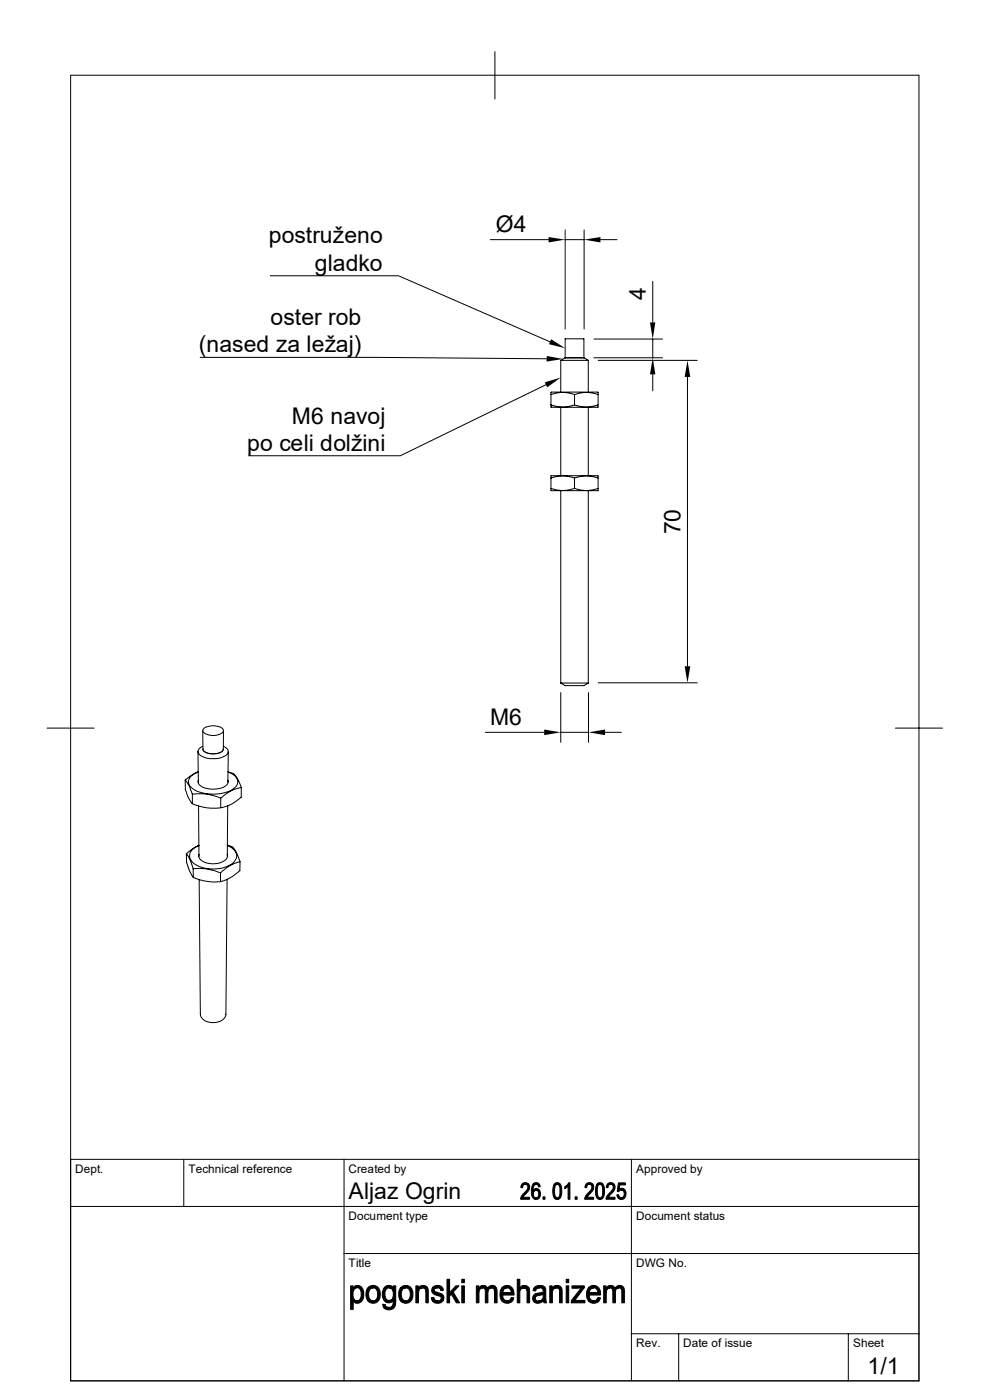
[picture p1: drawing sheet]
<svg xmlns="http://www.w3.org/2000/svg" width="210mm" height="297mm" viewBox="0 0 210 297" stroke-linecap="round" stroke-linejoin="round" font-family="sans-serif">
<g fill="none" stroke="#000" stroke-width=".21">
<path d="M15 16h179.9v276.9h-179.9zM105 11v10M57.3 58.5h27.2l32.2 14M104 50.8h12.4M119.9 48.8v21M119.9 50.8h4M123.9 48.8v21M127.4 50.8h3.5M138.5 59.7v8.7M42.5 75.8h37.5l36 .3M119 76.5h5.8M119 76.5v6.7"/>
<path d="M119.9 75.9h4M119.9 75.9v-4h4v4M119.9 75.9l-.9 .6M123.9 75.9l.9 .6M124.8 76.5v6.7M126 75.9h14.5M126 71.9h14.5M126.9 76.5h21M138.5 71.9v4M138.5 79.4v3.5M145.8 80v61.4M115.8 81.6l-30.9 15.1h-32.2"/>
<path d="M116.9 85.9l2.2 .5 2.1-.3a2.51 2.51 0 0 1 1.9 .1l1.6 .2 1.7-.4a.25 .25 0 0 1 .5 0 .25 .25 0 0 1-.2 .4h-9.7zM116.9 83.7l.1-.5h9.8l.1 .5M116.9 83.7l1.9-.4h1.6l1.5 .4M116.9 83.7v2.2M119 86.4v14.5M121.9 83.7l1.9-.4h1.5l1.6 .4M121.9 83.7v2.2M124.8 86.4v14.5M126.9 83.7v2.2M116.9 101.4l2.2-.4 1.6 .1 1.2 .3M116.9 103.6l2.1 .5 1.6-.1 1.3-.4M116.9 101.4l.1-.5 9.9 .1a.3 .3 0 0 1-.1 .4 .3 .3 0 0 1-.4-.1l-2.3-.3-2.2 .4"/>
<path d="M116.9 103.6l.1 .5h9.8l.1-.5M116.9 101.4v2.2M119 104.1v40.8M121.9 103.6l2.1 .5 1.6-.1 1.3-.4M121.9 101.4v2.2M124.8 104.1v40.8M126.9 101.4v2.2M10 154.5h10M42 159.4l.1 6.5M43 158.3a1.09 1.09 0 0 0-1 1.1 1.09 1.09 0 0 0 .9 1.1 5.1 5.1 0 0 0 5.3-.5 1.07 1.07 0 0 0-.8-1.7M43 155l.1 3.9a1.96 1.96 0 0 0 2.1 1 1.96 1.96 0 0 0 2.2-1v-3.9M43.3 154.5a3.5 3.5 0 0 1 4 .2 .71 .71 0 0 1-.5 1 3.4 3.4 0 0 1-3.7-.4l-.1-.3z"/>
<path d="M48.4 159.4l-.1 6.5M103 155.4h12.4M119 144.9h5.8M119 144.9l.9 .6h4l.9-.6M119 146.9v10.6M119 155.4h5.8M124.8 146.9v10.6M126.9 144.9h21M128.4 155.4h3.4M189.9 154.5h10M39.3 165.5l1.6-1.2 1.1-.5a2.32 2.32 0 0 0-2 2.5 4.2 4.2 0 0 0 3.6 2.1 8.1 8.1 0 0 0 6.3-1.4 1.77 1.77 0 0 0-.9-3l-.6-.3a3.4 3.4 0 0 1 2.5 2.6l.3 .8M39.3 165.5v2l.9 2.1a1.97 1.97 0 0 0 1.8 1.3l2.2 .5h2l2.3-.5 2.7-1.8v-2"/>
<path d="M39.3 165.5l.7 1 .8 2M40.8 168.5h.2a10.8 10.8 0 0 1 5.8 .8M40.8 168.5v2M42.1 165.5a1.43 1.43 0 0 0 1.3 1.7 5.3 5.3 0 0 0 4.8-.7l.2-.7-.1-.3M42.1 171l.1 10.7M42.2 179.3l-1.2 .7-1.5 1.1M42.2 179.4a2.49 2.49 0 0 0-1.9 2.6 4.6 4.6 0 0 0 4.1 2.3 6.5 6.5 0 0 0 5.3-1.5 1.91 1.91 0 0 0-.9-3.1l-.6-.3M46.8 169.3v2.1M48.2 179.3l1.3 .6 .7 1.1 .6 1.5a.33 .33 0 0 1 0 .4 .33 .33 0 0 1-.4 .1l-1.5 .6-1.4 1a1.04 1.04 0 0 1-1.5 .3l-2.7-.6h-2.3M48.3 170.9l-.1 10.8M51.2 167.1l-2.2 .7-2.2 1.5M39.5 181.1l.7 1.1 .8 2.1"/>
<path d="M39.5 181.1l.1 2 .6 1.7 .8 1.4M41 184.3v1.9M41 186.2l2.9 .8 1.1 .1 1.8-.1M42.2 181.2a1.5 1.5 0 0 0 1.3 1.8 4.5 4.5 0 0 0 4.5-.8l.2-.3v-.7M46.8 185.2v1.8M48.2 186.6l-.3 28.6a2.39 2.39 0 0 1-2.7 1.8 2.39 2.39 0 0 1-2.7-1.8l-.3-28.6M50.9 182.8l-.1 1.9-1.9 1.5-2.1 .8M15 255.9h179.9M39 246v9.9M73 246v46.9M133.9 246v46.9M194.9 246h-179.9v46.9"/>
<path d="M73 265.9h121.9M133.9 283h61M144 283v9.9M180 283v9.9"/>
</g>
<g fill="#000" stroke="#000" stroke-width=".21">
<path d="M110.8 251.1a1.03 1.03 0 0 1 1.4 .1l-1 .1-.2 .2-.1 .5-.4-.1z" fill-rule="evenodd"/>
<path d="M111.4 251.2h.8a1.62 1.62 0 0 1-.7 2.1l-.6 .7h1.5v.4h-2a4.1 4.1 0 0 1 1.4-2 .66 .66 0 0 0 .2-.7 .66 .66 0 0 0-.6-.5z" fill-rule="evenodd"/>
<path d="M113.1 251.2h.6a1.14 1.14 0 0 0-.6 1.4h.3a.92 .92 0 0 0 .3 1.5h.7a.96 .96 0 0 1-1.2 .2 .96 .96 0 0 1-.5-1l.1-1.3z" fill-rule="evenodd"/>
<path d="M113.3 252.3a.77 .77 0 0 1 1.1 .1l-1.3 .2z" fill-rule="evenodd"/>
<path d="M113.1 251.2a.85 .85 0 0 1 .9-.3 .85 .85 0 0 1 .6 .9h-.3l-.1-.3-.4-.3z" fill-rule="evenodd"/>
<path d="M113.7 252.5l.7-.1a1.54 1.54 0 0 1 0 1.7h-.7a.85 .85 0 0 0 .6-.8 .85 .85 0 0 0-.6-.8z" fill-rule="evenodd"/>
<path d="M115.2 253.9h.4v.5h-.4z" fill-rule="evenodd"/>
<path d="M117.6 251.2h.6a1.37 1.37 0 0 0-.6 1.7 1.07 1.07 0 0 0 .6 1.2l-.6 .1-.3-.6v-1.3z" fill-rule="evenodd"/>
<path d="M117.6 251.2a.89 .89 0 0 1 1.1-.2 .89 .89 0 0 1 .4 1v1.3a.9 .9 0 0 1-.4 1 .9 .9 0 0 1-1.1-.1l.6-.1a1.37 1.37 0 0 0 .6-1.7 .99 .99 0 0 0-.6-1.2h-.6z" fill-rule="evenodd"/>
<path d="M119.8 251.8l.7-.1-.7 .5z" fill-rule="evenodd"/>
<path d="M120.7 250.9h.2v3.5h-.4v-2.7l-.5-.1z" fill-rule="evenodd"/>
<path d="M122 253.9h.4v.5h-.4z" fill-rule="evenodd"/>
<path d="M124.4 251.1a1.03 1.03 0 0 1 1.4 .1l-1 .1-.3 .7-.4-.1z" fill-rule="evenodd"/>
<path d="M125 251.2h.8a1.62 1.62 0 0 1-.7 2.1l-.6 .7h1.4v.4h-1.9a4.1 4.1 0 0 1 1.4-2 .66 .66 0 0 0 .2-.7 .66 .66 0 0 0-.6-.5z" fill-rule="evenodd"/>
<path d="M126.6 251.2h.7a1.37 1.37 0 0 0-.6 1.7 1.07 1.07 0 0 0 .6 1.2l-.6 .1-.3-.6-.1-1.3z" fill-rule="evenodd"/>
<path d="M126.7 251.2a.89 .89 0 0 1 1.1-.2 .89 .89 0 0 1 .4 1v1.3a.9 .9 0 0 1-.4 1 .9 .9 0 0 1-1.1-.1l.6-.1a1.37 1.37 0 0 0 .5-1.7 .99 .99 0 0 0-.5-1.2h-.7z" fill-rule="evenodd"/>
<path d="M128.9 251.1a1.03 1.03 0 0 1 1.4 .1l-1 .1-.3 .7-.4-.1z" fill-rule="evenodd"/>
<path d="M129.5 251.2h.8a1.62 1.62 0 0 1-.7 2.1l-.6 .7h1.5v.4h-1.9a3.9 3.9 0 0 1 1.3-2 .71 .71 0 0 0-.4-1.2z" fill-rule="evenodd"/>
<path d="M130.9 253.5l.3-.1 .2 .5 .3 .2h.8a.94 .94 0 0 1-1 .3 .94 .94 0 0 1-.6-.9z" fill-rule="evenodd"/>
<path d="M131.4 252.3l.6-.2 .5 .2z" fill-rule="evenodd"/>
<path d="M131.8 252.5l.7-.1a1.51 1.51 0 0 1 0 1.7h-.7a.85 .85 0 0 0 .6-.8 .85 .85 0 0 0-.6-.8z" fill-rule="evenodd"/>
<path d="M131.2 251h1.5v.4h-1.2l-.1 .9 1.1 .1-.9 .1-.3 .3h-.4z" fill-rule="evenodd"/>
<path d="M74.4 272.8h.5v.5h.5a1.85 1.85 0 0 0 .1 2.7h1.3h-1.9v1.8h-.5z" fill-rule="evenodd"/>
<path d="M75 273.1l.8 .1-.9 .1z" fill-rule="evenodd"/>
<path d="M75.1 273a1.33 1.33 0 0 1 1.5 0 1.33 1.33 0 0 1 .6 1.4l-.1 1-.3 .5-1.1 .1a1.34 1.34 0 0 0 .9-1.9l-.4-.8-.3-.1-.9-.1z" fill-rule="evenodd"/>
<path d="M74.9 276h1.9a1.12 1.12 0 0 1-1.9 0z" fill-rule="evenodd"/>
<path d="M78 273.3l1.2-.1a1.52 1.52 0 0 0-.7 2.4l.2 .3 .5 .1h-1.1a2.56 2.56 0 0 1-.1-2.7z" fill-rule="evenodd"/>
<path d="M78.1 273.1a1.55 1.55 0 0 1 1.8-.2 1.55 1.55 0 0 1 .8 1.6 1.57 1.57 0 0 1-.8 1.8 1.57 1.57 0 0 1-1.8-.3h1.1a1.23 1.23 0 0 0 .9-1.7l-.1-.5-.5-.5z" fill-rule="evenodd"/>
<path d="M81.2 276.7l.5 .1a.6 .6 0 0 0 .8 .6h-1.1z" fill-rule="evenodd"/>
<path d="M81.7 272.9a1.2 1.2 0 0 1 1.7 .3h-.8a1.39 1.39 0 0 0-.9 2.1l.4 .5 .3 .1h1.5h-.5a1.33 1.33 0 0 1-1.6 .3 1.33 1.33 0 0 1-.7-1.5 2.41 2.41 0 0 1 .6-1.8z" fill-rule="evenodd"/>
<path d="M82.5 273.2h.9z" fill-rule="evenodd"/>
<path d="M81.4 277.4h1.1a1.03 1.03 0 0 0 .9-1.5h.5a1.51 1.51 0 0 1-.6 1.8 1.51 1.51 0 0 1-1.9-.3z" fill-rule="evenodd"/>
<path d="M82.7 273.2h.7v-.4h.5v3.1h-1.4a1.32 1.32 0 0 0 .8-2l-.2-.5z" fill-rule="evenodd"/>
<path d="M85 273.2h1.1a1.51 1.51 0 0 0-.8 2.3l.4 .4 .4 .1h-1.1a2.63 2.63 0 0 1 0-2.8z" fill-rule="evenodd"/>
<path d="M85 273.2a1.55 1.55 0 0 1 1.9-.3 1.55 1.55 0 0 1 .7 1.8 1.52 1.52 0 0 1-.8 1.6 1.52 1.52 0 0 1-1.8-.3h1.1a1.49 1.49 0 0 0 .9-2.1l-.7-.7z" fill-rule="evenodd"/>
<path d="M88.2 272.8h.5v.5h.6l-.3 .2-.2 .5v2.4h-.6z" fill-rule="evenodd"/>
<path d="M88.8 273.2h.9l-1 .1z" fill-rule="evenodd"/>
<path d="M89 273a1.14 1.14 0 0 1 1.4-.1 1.14 1.14 0 0 1 .4 1.3v2.2h-.5v-2.2a.76 .76 0 0 0-.6-1h-.9z" fill-rule="evenodd"/>
<path d="M91.7 273.2h1.1a.49 .49 0 0 0-.7 .4 .49 .49 0 0 0 .6 .6 1.55 1.55 0 0 1 1.5 1.1 1.41 1.41 0 0 1-1 1.1 1.41 1.41 0 0 1-1.5-.4h1.2a.57 .57 0 0 0 .7-.6 .57 .57 0 0 0-.7-.5 1.16 1.16 0 0 1-1.2-1.7z" fill-rule="evenodd"/>
<path d="M91.5 275.3h.5l.1 .1a.73 .73 0 0 0 .8 .6h-1.2z" fill-rule="evenodd"/>
<path d="M91.9 273a1.33 1.33 0 0 1 2.2 .7l-.6 .1a.6 .6 0 0 0-.7-.6h-1.1z" fill-rule="evenodd"/>
<path d="M94.8 271.4h.6v2.9l.4 .3-.4 .4v1.4h-.6z" fill-rule="evenodd"/>
<path d="M96.7 272.8h.7l-1.3 1.3 1.4 2.3h-.7l-1-1.8-.4-.3z" fill-rule="evenodd"/>
<path d="M98 272.8h.5v3.6h-.5z" fill-rule="evenodd"/>
<path d="M98 271.4h.5v.7h-.5z" fill-rule="evenodd"/>
<path d="M101 272.8h.6v.5h.5l-.5 .6v2.5h-.6z" fill-rule="evenodd"/>
<path d="M101.6 273.2h.8l-.3 .1h-.5z" fill-rule="evenodd"/>
<path d="M101.8 273a.99 .99 0 0 1 1.6 .3l-1.8-.1z" fill-rule="evenodd"/>
<path d="M102.8 273.3l1.5-.1-.1 .1a.86 .86 0 0 0-.7 1v2.1h-.5v-2.7z" fill-rule="evenodd"/>
<path d="M103.7 273a1.04 1.04 0 0 1 1.2-.2 1.04 1.04 0 0 1 .6 1.1v2.5h-.6v-2.5a.65 .65 0 0 0-.6-.7h-.8z" fill-rule="evenodd"/>
<path d="M106.5 273.2h1.1l-.7 .3-.2 .7 2.3 .1 .1 .1v.3h-2.5l.3 .9 .7 .4h-1.1a2.52 2.52 0 0 1 0-2.8z" fill-rule="evenodd"/>
<path d="M106.6 273.1a1.47 1.47 0 0 1 1.6-.3 1.47 1.47 0 0 1 .8 1.5l-2.3-.1h1.8v-.1l-.5-.8-1.5-.1z" fill-rule="evenodd"/>
<path d="M106.5 276h1.2l.6-.4 .2-.3h.5a1.48 1.48 0 0 1-2.5 .7z" fill-rule="evenodd"/>
<path d="M109.7 271.4h.6v1.8h1.9l-1.3 .1-.5 .3-.1 .4v2.4h-.6z" fill-rule="evenodd"/>
<path d="M110.4 273a1.14 1.14 0 0 1 1.8 .2h-1.9z" fill-rule="evenodd"/>
<path d="M111.1 273.2h1.1l.1 .2 .1 3h-.6v-2.6a.58 .58 0 0 0-.7-.6z" fill-rule="evenodd"/>
<path d="M113.3 273.2h1.2a.68 .68 0 0 0-.9 .7l-.5-.1z" fill-rule="evenodd"/>
<path d="M113.3 274.7l.2-.2 1.7 .1-.8 .2a.62 .62 0 0 0-.8 .5 .62 .62 0 0 0 .6 .7l1 .1a1.19 1.19 0 0 1-1.5 .3 1.19 1.19 0 0 1-.6-1.4z" fill-rule="evenodd"/>
<path d="M113.4 273.1a1.47 1.47 0 0 1 2.4 .4v2l.2 .9h-.6l-.1-.4-.7-.1 .5-.4 .1-.9-1.7-.1 1.1-.2a.54 .54 0 0 0 .7-.5 .54 .54 0 0 0-.6-.6h-1.4z" fill-rule="evenodd"/>
<path d="M114.2 276h1.1z" fill-rule="evenodd"/>
<path d="M116.6 272.8h.5v.5h.6l-.3 .2-.2 .5v2.4h-.6z" fill-rule="evenodd"/>
<path d="M117.2 273.2h.9l-1 .1z" fill-rule="evenodd"/>
<path d="M117.4 273a1.14 1.14 0 0 1 1.4-.1 1.14 1.14 0 0 1 .5 1.3v2.2h-.6v-2.2a.71 .71 0 0 0-.6-1h-.9z" fill-rule="evenodd"/>
<path d="M120.1 272.8h.5v3.6h-.5z" fill-rule="evenodd"/>
<path d="M120.1 271.4h.5v.7h-.5z" fill-rule="evenodd"/>
<path d="M123.3 273.3l.7-.1-2.1 2.7-.7 .5v-.5z" fill-rule="evenodd"/>
<path d="M121.3 272.8h2.7v.4l-2.7 .1z" fill-rule="evenodd"/>
<path d="M121.2 276.4l.8-.5h2.1v.5z" fill-rule="evenodd"/>
<path d="M124.8 273.2h1.1l-.6 .3-.3 .7 2.4 .1v.3v.1h-2.4l.3 .9 .7 .4h-1.2a2.52 2.52 0 0 1 0-2.8z" fill-rule="evenodd"/>
<path d="M125 273a1.47 1.47 0 0 1 1.6-.1 1.47 1.47 0 0 1 .8 1.4l-2.4-.1h1.8l-.1-.5-.3-.3-.3-.2h-1.3z" fill-rule="evenodd"/>
<path d="M124.8 276h1.3l.5-.3 .2-.4h.6a1.48 1.48 0 0 1-2.6 .7z" fill-rule="evenodd"/>
<path d="M128.1 272.8h.5v.5h.5l-.4 .3v.4l-.1 2.4h-.5z" fill-rule="evenodd"/>
<path d="M128.7 273.2h.7l-.8 .1z" fill-rule="evenodd"/>
<path d="M128.9 272.9a.97 .97 0 0 1 1.6 .4l-1.8-.1z" fill-rule="evenodd"/>
<path d="M129.8 273.3l1.5-.1-.1 .1a.8 .8 0 0 0-.6 1v2.1h-.6v-2.5z" fill-rule="evenodd"/>
<path d="M130.6 273.1a1.05 1.05 0 0 1 1.3-.3 1.05 1.05 0 0 1 .6 1.1v2.5h-.6v-2.5a.65 .65 0 0 0-.6-.7h-.8z" fill-rule="evenodd"/>
</g>
<path d="M116.4 50.3l3.5 .5-3.5 .6zM123.9 50.8l3.5-.5v1.1zM116 75.5l3.5 .7-3.5 .5zM116.9 72l3 1.9-3.4-.9zM138.5 75.9l.5 3.5h-1.1zM137.9 68.4h1.1l-.5 3.5zM145.8 76.5l.6 3.5h-1.2zM115.6 81.1l3.4-1-2.9 2.1zM115.4 154.8l3.6 .6-3.6 .6zM124.8 155.4l3.6-.6v1.2zM145.2 141.4h1.2l-.6 3.5z" fill="#000"/>
<g font-size="4.9">
<text x="57" y="51.6">postruženo</text>
<text x="105.2" y="49.3">Ø4</text>
<text x="66.8" y="57.5">gladko</text>
<text x="137" y="63.6" transform="rotate(-90 137 63.6)">4</text>
<text x="57.4" y="68.9">oster rob</text>
<text x="42.2" y="74.8">(nased za ležaj)</text>
<text x="61.9" y="89.9">M6 navoj</text>
<text x="52.4" y="95.7">po celi dolžini</text>
<text x="144.4" y="113.4" transform="rotate(-90 144.4 113.4)">70</text>
<text x="104" y="153.9">M6</text>
<text x="74" y="254.5">Aljaz Ogrin</text>
<text x="184.1" y="291.6">1/1</text>
</g>
<g font-size="2.5">
<text x="16" y="248.8">Dept.</text>
<text x="40" y="248.8">Technical reference</text>
<text x="74" y="248.8">Created by</text>
<text x="134.9" y="248.8">Approved by</text>
<text x="74" y="258.7">Document type</text>
<text x="135" y="258.7">Document status</text>
<text x="74" y="268.7">Title</text>
<text x="135" y="268.7">DWG No.</text>
<text x="135" y="285.8">Rev.</text>
<text x="145" y="285.8">Date of issue</text>
<text x="181" y="285.8">Sheet</text>
</g>
</svg>
